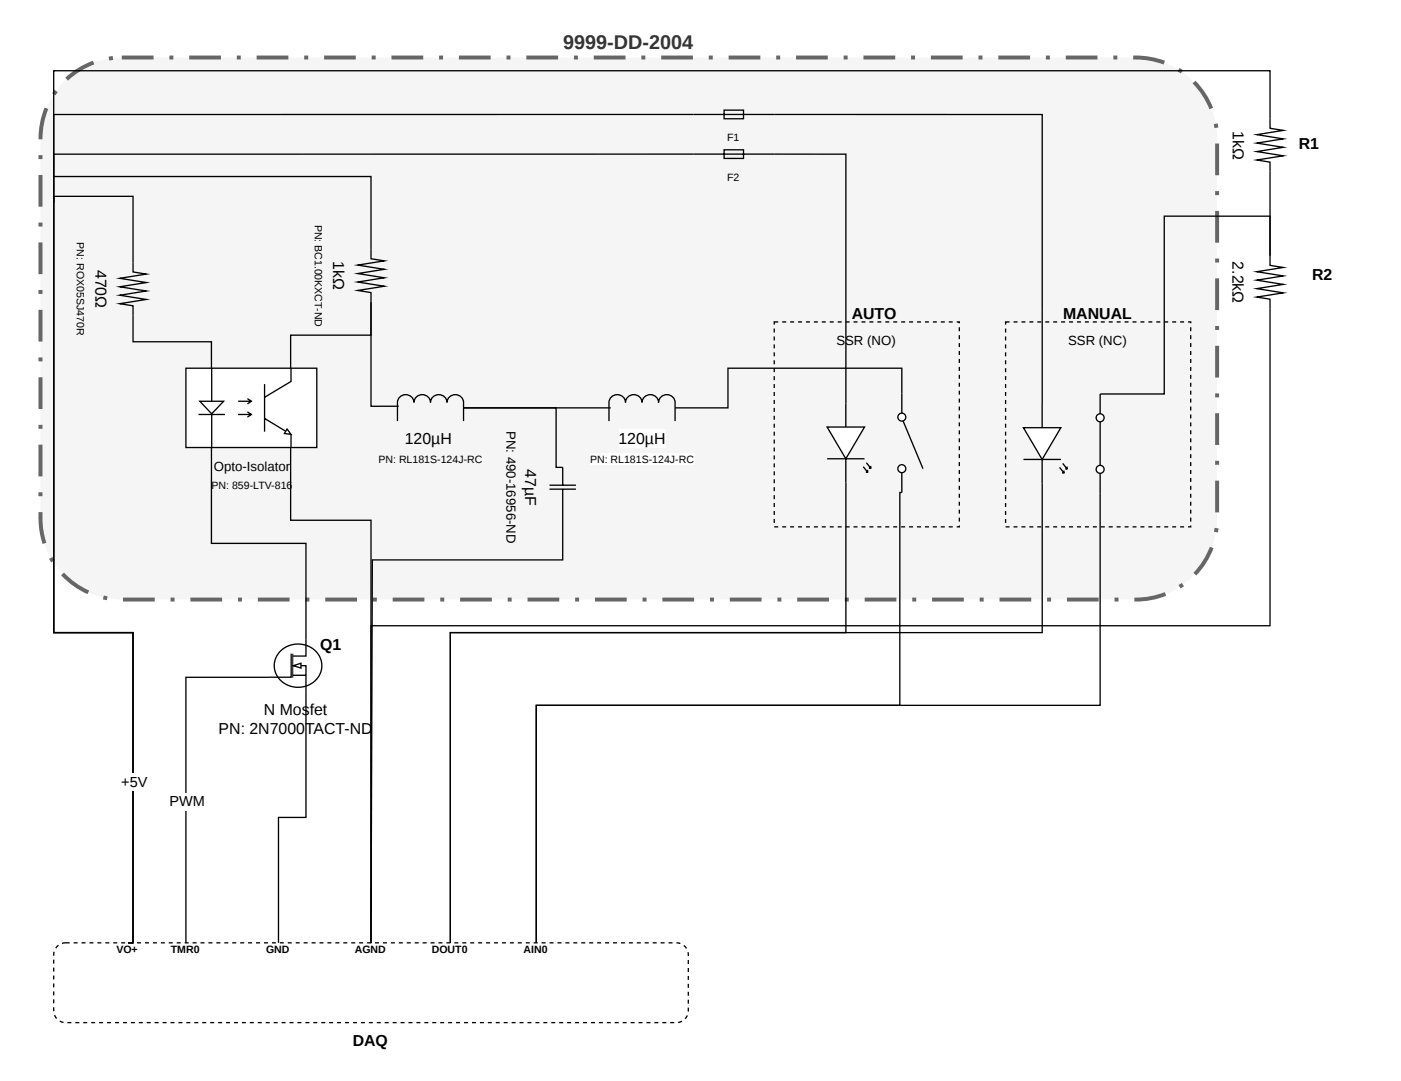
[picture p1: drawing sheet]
<svg xmlns="http://www.w3.org/2000/svg" width="255mm" height="197mm" viewBox="0 0 255 197" stroke-linecap="round" stroke-linejoin="round" font-family="sans-serif">
<path d="M11.7 14.8a14.8 14.8 0 0 1 10.4-4.3h184.4a14.8 14.8 0 0 1 14.8 14.7v69a14.8 14.8 0 0 1-14.8 14.8h-184.4a14.8 14.8 0 0 1-14.7-14.8v-69a14.8 14.8 0 0 1 4.3-10.4z" fill="#f5f5f5"/>
<path d="M30.8 10.1h.7v.7h-.7zM34.4 10.1h5.8v.7h-5.8zM43 10.1h.8v.7h-.8zM46.7 10.1h5.7v.7h-5.7zM55.3 10.1h.7v.7h-.7zM58.9 10.1h5.8v.7h-5.8zM67.6 10.1h.7v.7h-.7zM71.2 10.1h5.7v.7h-5.7zM79.8 10.1h.7v.7h-.7zM83.4 10.1h5.8v.7h-5.8zM92.1 10.1h.7v.7h-.7zM95.7 10.1h5.7v.7h-5.7zM104.3 10.1h.8v.7h-.8zM107.9 10.1h5.8v.7h-5.8zM116.6 10.1h.7v.7h-.7zM120.2 10.1h5.8v.7h-5.8zM128.8 10.1h.8v.7h-.8zM132.5 10.1h5.7v.7h-5.7zM141.1 10.1h.7v.7h-.7zM144.7 10.1h5.8v.7h-5.8zM153.4 10.1h.7v.7h-.7zM157 10.1h5.7v.7h-5.7zM165.6 10.1h.7v.7h-.7zM169.2 10.1h5.8v.7h-5.8zM177.9 10.1h.7v.7h-.7zM181.5 10.1h5.7v.7h-5.7zM190.1 10.1h.8v.7h-.8zM193.7 10.1h5.8v.7h-5.8zM202.4 10.1h.7v.7h-.7zM206 10.1a15.3 15.3 0 0 1 5.8 1l-.3 .6a14.5 14.5 0 0 0-5.5-.9zM214.4 12.4l.7 .4-.5 .6-.5-.4zM216.8 15.2l.5-.5a15 15 0 0 1 3.2 4.9l-.6 .3a14.3 14.3 0 0 0-3.1-4.7zM220.6 22.6l.8-.2 .1 .8-.7 .1zM220.9 26.1h.7v5.8h-.7zM220.9 34.7h.7v.8h-.7zM220.9 38.3h.7v5.8h-.7zM220.9 47h.7v.7h-.7zM220.9 50.6h.7v5.8h-.7zM220.9 59.3h.7v.7h-.7zM220.9 62.9h.7v5.7h-.7zM220.9 71.5h.7v.7h-.7zM220.9 75.1h.7v5.8h-.7zM220.9 83.8h.7v.7h-.7zM220.9 87.4h.7v5.7h-.7zM220.8 96l.7 .1-.1 .7-.7-.1zM219.9 99.4l.7 .2a15 15 0 0 1-3.1 5l-.6-.5a14.3 14.3 0 0 0 3-4.7zM214.2 106.4l.6-.4 .4 .6-.6 .4zM206.2 108.6a14.4 14.4 0 0 0 5.5-1l.3 .7a15.1 15.1 0 0 1-5.8 1.1zM202.6 108.6h.7v.8h-.7zM194 108.6h5.7v.8h-5.7zM190.3 108.6h.8v.8h-.8zM181.7 108.6h5.8v.8h-5.8zM178.1 108.6h.7v.8h-.7zM169.4 108.6h5.8v.8h-5.8zM165.8 108.6h.8v.8h-.8zM157.2 108.6h5.7v.8h-5.7zM153.6 108.6h.7v.8h-.7zM144.9 108.6h5.8v.8h-5.8zM141.3 108.6h.7v.8h-.7zM132.7 108.6h5.7v.8h-5.7zM129.1 108.6h.7v.8h-.7zM120.4 108.6h5.8v.8h-5.8zM116.8 108.6h.7v.8h-.7zM108.2 108.6h5.7v.8h-5.7zM104.5 108.6h.8v.8h-.8zM95.9 108.6h5.8v.8h-5.8zM92.3 108.6h.7v.8h-.7zM83.6 108.6h5.8v.8h-5.8zM80 108.6h.8v.8h-.8zM71.4 108.6h5.8v.8h-5.8zM67.8 108.6h.7v.8h-.7zM59.1 108.6h5.8v.8h-5.8zM55.5 108.6h.7v.8h-.7zM46.9 108.6h5.7v.8h-5.7zM43.3 108.6h.7v.8h-.7zM34.6 108.6h5.8v.8h-5.8zM31 108.6h.7v.8h-.7zM22.4 108.6h5.7v.8h-5.7zM18.9 108.3l.6 .1-.1 .7-.7-.1zM11.1 104.6l.5-.5a14.3 14.3 0 0 0 4.6 3.3l-.3 .6a15 15 0 0 1-4.8-3.4zM8.9 101.6l.7-.4 .3 .7-.6 .3zM7 93.1h.7a15.5 15.5 0 0 0 .7 5.6l-.7 .2a16.2 16.2 0 0 1-.7-5.8zM7 89.5h.7v.7h-.7zM7 80.8h.7v5.8h-.7zM7 77.2h.7v.8h-.7zM7 68.6h.7v5.7h-.7zM7 65h.7v.7h-.7zM7 56.3h.7v5.8h-.7zM7 52.7h.7v.7h-.7zM7 44.1h.7v5.7h-.7zM7 40.5h.7v.7h-.7zM7 31.8h.7v5.8h-.7zM7 28.2h.7v.7h-.7zM8.1 19.6l.7 .2a14.3 14.3 0 0 0-1.1 5.5h-.7a15 15 0 0 1 1.1-5.7zM9.9 16.3l.6 .5-.4 .5-.6-.4zM11.9 14.1a15 15 0 0 1 5-3.1l.2 .7a14.3 14.3 0 0 0-4.7 2.9zM19.7 10.3l.8-.1 .1 .7-.7 .1zM22.1 10.1h5.8v.7h-5.8z" fill="#666"/>
<path d="M38.4 81.4v17.4h17.2v17.4M48.9 123.1h-15.1v48.3M55.6 125.8v22.8h-5v22.8" fill="none" stroke="#000" stroke-width=".24"/>
<path d="M30.8 144.2h6.5v3.1h-6.5z" fill="#fff"/>
<g fill="#000">
<path d="M142.2 58.4h.7v.2h-.7zM143.6 58.4h.7v.2h-.7zM145.1 58.4h.7v.2h-.7zM146.5 58.4h.7v.2h-.7zM148 58.4h.7v.2h-.7zM149.4 58.4h.7v.2h-.7zM150.8 58.4h.8v.2h-.8zM152.3 58.4h.7v.2h-.7zM153.7 58.4h.7v.2h-.7zM155.2 58.4h.7v.2h-.7zM156.6 58.4h.7v.2h-.7zM158 58.4h.8v.2h-.8zM159.5 58.4h.7v.2h-.7zM160.9 58.4h.8v.2h-.8zM162.4 58.4h.7v.2h-.7zM163.8 58.4h.7v.2h-.7zM165.3 58.4h.7v.2h-.7zM166.7 58.4h.7v.2h-.7zM168.1 58.4h.8v.2h-.8zM169.6 58.4h.7v.2h-.7zM171 58.4h.7v.2h-.7zM172.5 58.4h.7v.2h-.7zM173.9 58.4h.6v.4h-.2v-.3h.1v.1h-.5zM174.3 59.5h.2v.7h-.2zM174.3 60.9h.2v.7h-.2zM174.3 62.4h.2v.7h-.2zM174.3 63.8h.2v.7h-.2zM174.3 65.3h.2v.7h-.2zM174.3 66.7h.2v.7h-.2zM174.3 68.1h.2v.8h-.2zM174.3 69.6h.2v.7h-.2zM174.3 71h.2v.7h-.2zM174.3 72.5h.2v.7h-.2zM174.3 73.9h.2v.7h-.2zM174.3 75.3h.2v.8h-.2zM174.3 76.8h.2v.7h-.2zM174.3 78.2h.2v.8h-.2zM174.3 79.7h.2v.7h-.2zM174.3 81.1h.2v.7h-.2zM174.3 82.6h.2v.7h-.2zM174.3 84h.2v.7h-.2zM174.3 85.4h.2v.8h-.2zM174.3 86.9h.2v.7h-.2zM174.3 88.3h.2v.7h-.2zM174.3 89.8h.2v.7h-.2zM174.3 91.2h.2v.7h-.2zM174.3 92.7h.2v.7h-.2zM174.3 94.1h.2v.7h-.2zM173.9 95.7h.5v.1h-.1v-.3h.2v.4h-.6zM172.5 95.7h.7v.2h-.7zM171 95.7h.7v.2h-.7zM169.6 95.7h.7v.2h-.7zM168.1 95.7h.8v.2h-.8zM166.7 95.7h.7v.2h-.7zM165.3 95.7h.7v.2h-.7zM163.8 95.7h.7v.2h-.7zM162.4 95.7h.7v.2h-.7zM160.9 95.7h.8v.2h-.8zM159.5 95.7h.7v.2h-.7zM158 95.7h.8v.2h-.8zM156.6 95.7h.7v.2h-.7zM155.2 95.7h.7v.2h-.7zM153.7 95.7h.7v.2h-.7zM152.3 95.7h.7v.2h-.7zM150.8 95.7h.8v.2h-.8zM149.4 95.7h.7v.2h-.7zM148 95.7h.7v.2h-.7zM146.5 95.7h.7v.2h-.7zM145.1 95.7h.7v.2h-.7zM143.6 95.7h.7v.2h-.7zM142.2 95.7h.7v.2h-.7zM140.7 95.7h.8v.2h-.8zM140.6 94.3h.3v.8h-.3zM140.6 92.9h.3v.7h-.3zM140.6 91.4h.3v.8h-.3zM140.6 90h.3v.7h-.3zM140.6 88.6h.3v.7h-.3zM140.6 87.1h.3v.7h-.3zM140.6 85.7h.3v.7h-.3zM140.6 84.2h.3v.8h-.3zM140.6 82.8h.3v.7h-.3zM140.6 81.4h.3v.7h-.3zM140.6 79.9h.3v.7h-.3zM140.6 78.5h.3v.7h-.3zM140.6 77h.3v.8h-.3zM140.6 75.6h.3v.7h-.3zM140.6 74.1h.3v.8h-.3zM140.6 72.7h.3v.7h-.3zM140.6 71.3h.3v.7h-.3zM140.6 69.8h.3v.7h-.3zM140.6 68.4h.3v.7h-.3zM140.6 66.9h.3v.8h-.3zM140.6 65.5h.3v.7h-.3zM140.6 64.1h.3v.7h-.3zM140.6 62.6h.3v.7h-.3zM140.6 61.2h.3v.7h-.3zM140.6 59.7h.3v.7h-.3zM140.6 58.4h.9v.2h-.8v-.1h.2v.5h-.3z"/>
<path d="M184.2 58.4h.8v.2h-.8zM185.7 58.4h.7v.2h-.7zM187.1 58.4h.7v.2h-.7zM188.6 58.4h.7v.2h-.7zM190 58.4h.7v.2h-.7zM191.5 58.4h.7v.2h-.7zM192.9 58.4h.7v.2h-.7zM194.3 58.4h.8v.2h-.8zM195.8 58.4h.7v.2h-.7zM197.2 58.4h.7v.2h-.7zM198.7 58.4h.7v.2h-.7zM200.1 58.4h.7v.2h-.7zM201.5 58.4h.8v.2h-.8zM203 58.4h.7v.2h-.7zM204.4 58.4h.8v.2h-.8zM205.9 58.4h.7v.2h-.7zM207.3 58.4h.7v.2h-.7zM208.8 58.4h.7v.2h-.7zM210.2 58.4h.7v.2h-.7zM211.6 58.4h.8v.2h-.8zM213.1 58.4h.7v.2h-.7zM214.5 58.4h.7v.2h-.7zM216 58.4h.6v.4h-.3v-.3h.1v.1h-.4zM216.3 59.5h.3v.7h-.3zM216.3 60.9h.3v.7h-.3zM216.3 62.4h.3v.7h-.3zM216.3 63.8h.3v.7h-.3zM216.3 65.3h.3v.7h-.3zM216.3 66.7h.3v.7h-.3zM216.3 68.1h.3v.8h-.3zM216.3 69.6h.3v.7h-.3zM216.3 71h.3v.7h-.3zM216.3 72.5h.3v.7h-.3zM216.3 73.9h.3v.7h-.3zM216.3 75.3h.3v.8h-.3zM216.3 76.8h.3v.7h-.3zM216.3 78.2h.3v.8h-.3zM216.3 79.7h.3v.7h-.3zM216.3 81.1h.3v.7h-.3zM216.3 82.6h.3v.7h-.3zM216.3 84h.3v.7h-.3zM216.3 85.4h.3v.8h-.3zM216.3 86.9h.3v.7h-.3zM216.3 88.3h.3v.7h-.3zM216.3 89.8h.3v.7h-.3zM216.3 91.2h.3v.7h-.3zM216.3 92.7h.3v.7h-.3zM216.3 94.1h.3v.7h-.3zM216 95.7h.4v.1h-.1v-.3h.3v.4h-.6zM214.5 95.7h.7v.2h-.7zM213.1 95.7h.7v.2h-.7zM211.6 95.7h.8v.2h-.8zM210.2 95.7h.7v.2h-.7zM208.8 95.7h.7v.2h-.7zM207.3 95.7h.7v.2h-.7zM205.9 95.7h.7v.2h-.7zM204.4 95.7h.8v.2h-.8zM203 95.7h.7v.2h-.7zM201.5 95.7h.8v.2h-.8zM200.1 95.7h.7v.2h-.7zM198.7 95.7h.7v.2h-.7zM197.2 95.7h.7v.2h-.7zM195.8 95.7h.7v.2h-.7zM194.3 95.7h.8v.2h-.8zM192.9 95.7h.7v.2h-.7zM191.5 95.7h.7v.2h-.7zM190 95.7h.7v.2h-.7zM188.6 95.7h.7v.2h-.7zM187.1 95.7h.7v.2h-.7zM185.7 95.7h.7v.2h-.7zM184.2 95.7h.8v.2h-.8zM182.8 95.7h.7v.2h-.7zM182.7 94.3h.2v.8h-.2zM182.7 92.9h.2v.7h-.2zM182.7 91.4h.2v.8h-.2zM182.7 90h.2v.7h-.2zM182.7 88.6h.2v.7h-.2zM182.7 87.1h.2v.7h-.2zM182.7 85.7h.2v.7h-.2zM182.7 84.2h.2v.8h-.2zM182.7 82.8h.2v.7h-.2zM182.7 81.4h.2v.7h-.2zM182.7 79.9h.2v.7h-.2zM182.7 78.5h.2v.7h-.2zM182.7 77h.2v.8h-.2zM182.7 75.6h.2v.7h-.2zM182.7 74.1h.2v.8h-.2zM182.7 72.7h.2v.7h-.2zM182.7 71.3h.2v.7h-.2zM182.7 69.8h.2v.7h-.2zM182.7 68.4h.2v.7h-.2zM182.7 66.9h.2v.8h-.2zM182.7 65.5h.2v.7h-.2zM182.7 64.1h.2v.7h-.2zM182.7 62.6h.2v.7h-.2zM182.7 61.2h.2v.7h-.2zM182.7 59.7h.2v.7h-.2zM182.7 58.4h.8v.2h-.7v-.1h.1v.5h-.2z"/>
</g>
<path d="M9.8 32.1h57.6v14.9l2.4 .4-4.8 .8 4.8 .8-4.8 .7 4.8 .8-4.8 .8 4.8 .7-4.8 .8 2.4 .4v1.7M99.9 88.9h4.8M99.9 88.2h4.8M102.3 85v3.2M102.3 88.9v3.3" fill="none" stroke="#000" stroke-width=".24"/>
<path d="M33.8 66.9h23.8v14.5h-23.8z" fill="#fff"/>
<path d="M33.8 66.9h23.8v14.5h-23.8zM36.1 75.3h4.8M38.5 66.9v14.5M43.3 72.9h2.4M43.3 75.3h2.4M45 74.9l.7 .4-.7 .5M45 72.5l.7 .4-.7 .5M48.1 69.8v8.7M48.1 76.1l3.8 2.3M52.9 66.9v2.4l-4.8 2.9M52.9 79v2.4" fill="none" stroke="#000" stroke-width=".24"/>
<path d="M36.3 72.9l2.2 2.3 2.1-2.3zM52.2 78l.7 1-1.2-.2z" fill="#fff"/>
<path d="M67.4 54.9v6h-14.6v6M36.3 72.9h4.3l-2.1 2.3zM38.4 66.9v-4.8h-14.2v-6.5l-2.4-.4 4.8-.8-4.8-.7 4.8-.8-4.8-.8 4.8-.7-4.8-.8 4.8-.8-2.4-.4v-13.7h-14.4v79.3h14.4v56.4h-.9M52.2 78l.7 1-1.2-.2zM72.2 76.5v-3.3a1.5 1.5 0 0 1 1.6-1.5 1.5 1.5 0 0 1 1.5 1.5 1.5 1.5 0 0 1 1.5-1.5 1.5 1.5 0 0 1 1.5 1.5 1.5 1.5 0 0 1 1.5-1.5 1.5 1.5 0 0 1 1.5 1.5 1.5 1.5 0 0 1 1.5-1.5 1.5 1.5 0 0 1 1.5 1.5v3.3M110.7 76.5v-3.3a1.5 1.5 0 0 1 1.5-1.5 1.5 1.5 0 0 1 1.5 1.5 1.5 1.5 0 0 1 1.5-1.5 1.5 1.5 0 0 1 1.5 1.5 1.5 1.5 0 0 1 1.5-1.5 1.5 1.5 0 0 1 1.5 1.5 1.5 1.5 0 0 1 1.5-1.5 1.5 1.5 0 0 1 1.5 1.5v3.3M163.9 71.5v-4.6h-31.6v7.2h-9.6" fill="none" stroke="#000" stroke-width=".24"/>
<g fill="#fff">
<path d="M112.5 78.1h8.4v3.4h-8.4z"/>
<path d="M107.2 82.4h19v2.2h-19z"/>
</g>
<path d="M126 20.8h-116.2v94.2h14.4v56.4h-.9h.9v-56.4h-14.4v-87h130.9M131.6 27.2h3.6v1.6h-3.6zM67.4 54.9v19l5.1-.1M111 74.1h-26.7h16.8v10.9h1.2M102.3 92.2v9.6h-34.6l-.3 69.7M163.9 89.5h-.3v38.7h-66.1v43.2" fill="none" stroke="#000" stroke-width=".24"/>
<path d="M22.1 140.6h4.6v3.1h-4.6z" fill="#fff"/>
<path d="M126 20.8h63.5v52.6M131.6 20h3.6v1.6h-3.6zM140.7 28h13.1v45.3" fill="none" stroke="#000" stroke-width=".24"/>
<path d="M150.4 77.6h6.8l-3.4 5.8z" fill="#fff"/>
<path d="M150.4 77.6h6.8l-3.4 5.8zM153.8 73.3v4.3M163.9 71.5v3.6M164.2 76.5l3.6 8.7M150.4 83.4h6.8M153.8 83.4v4.3M156.9 84.8l.8 1.1M157.5 84.1l.8 1M157.7 85.4v.5h-.3M158.3 84.7v.4h-.4M163.9 85.9v3.6" fill="none" stroke="#000" stroke-width=".24"/>
<circle cx="163.9" cy="85.2" r=".72" fill="#fff"/>
<circle cx="163.9" cy="85.2" r=".72" fill="none" stroke="#000" stroke-width=".24"/>
<circle cx="163.9" cy="75.8" r=".72" fill="#fff"/>
<circle cx="163.9" cy="75.8" r=".72" fill="none" stroke="#000" stroke-width=".24"/>
<path d="M186 77.8h6.8l-3.4 5.7z" fill="#fff"/>
<path d="M186 77.8h6.8l-3.4 5.7zM189.4 73.4v4.4M200 71.6v18M186 83.5h6.8M189.4 83.5v4.3M192.6 85l.8 1M193.2 84.2l.8 1M193.4 85.5v.5h-.3M194 84.8v.4h-.4" fill="none" stroke="#000" stroke-width=".24"/>
<circle cx="200" cy="85.3" r=".72" fill="#fff"/>
<circle cx="200" cy="85.3" r=".72" fill="none" stroke="#000" stroke-width=".24"/>
<circle cx="200" cy="75.9" r=".72" fill="#fff"/>
<g fill="none" stroke="#000" stroke-width=".24">
<path d="M9.8 36.9v-24h221.1v10.4l2.4 .4-4.8 .8 4.8 .7-4.8 .8 4.8 .8-4.8 .8 4.8 .7-4.8 .8 2.4 .4v18.7l2.4 .4-4.8 .8 4.8 .8-4.8 .7 4.8 .8-4.8 .8 4.8 .7-4.8 .8 2.4 .4v59.4h-163.5v57.6v-76.8h-14.6v-13.2M153.8 87.7v27.3h-71.9v56.4v-56.4h107.6v-27.2M200 89.6v38.6h-102.5v43.2"/>
<circle cx="200" cy="75.9" r=".72"/>
</g>
<path d="M13.4 171.3h.7v.2h-.7zM14.8 171.3h.7v.2h-.7zM16.3 171.3h.7v.2h-.7zM17.7 171.3h.7v.2h-.7zM19.1 171.3h.8v.2h-.8zM20.6 171.3h.7v.2h-.7zM22 171.3h.8v.2h-.8zM23.5 171.3h.7v.2h-.7zM24.9 171.3h.7v.2h-.7zM26.4 171.3h.7v.2h-.7zM27.8 171.3h.7v.2h-.7zM29.2 171.3h.8v.2h-.8zM30.7 171.3h.7v.2h-.7zM32.1 171.3h.7v.2h-.7zM33.6 171.3h.7v.2h-.7zM35 171.3h.7v.2h-.7zM36.5 171.3h.7v.2h-.7zM37.9 171.3h.7v.2h-.7zM39.3 171.3h.8v.2h-.8zM40.8 171.3h.7v.2h-.7zM42.2 171.3h.7v.2h-.7zM43.7 171.3h.7v.2h-.7zM45.1 171.3h.7v.2h-.7zM46.5 171.3h.8v.2h-.8zM48 171.3h.7v.2h-.7zM49.4 171.3h.8v.2h-.8zM50.9 171.3h.7v.2h-.7zM52.3 171.3h.7v.2h-.7zM53.8 171.3h.7v.2h-.7zM55.2 171.3h.7v.2h-.7zM56.6 171.3h.8v.2h-.8zM58.1 171.3h.7v.2h-.7zM59.5 171.3h.7v.2h-.7zM61 171.3h.7v.2h-.7zM62.4 171.3h.7v.2h-.7zM63.9 171.3h.7v.2h-.7zM65.3 171.3h.7v.2h-.7zM66.7 171.3h.8v.2h-.8zM68.2 171.3h.7v.2h-.7zM69.6 171.3h.7v.2h-.7zM71.1 171.3h.7v.2h-.7zM72.5 171.3h.7v.2h-.7zM73.9 171.3h.8v.2h-.8zM75.4 171.3h.7v.2h-.7zM76.8 171.3h.7v.2h-.7zM78.3 171.3h.7v.2h-.7zM79.7 171.3h.7v.2h-.7zM81.2 171.3h.7v.2h-.7zM82.6 171.3h.7v.2h-.7zM84 171.3h.8v.2h-.8zM85.5 171.3h.7v.2h-.7zM86.9 171.3h.7v.2h-.7zM88.4 171.3h.7v.2h-.7zM89.8 171.3h.7v.2h-.7zM91.2 171.3h.8v.2h-.8zM92.7 171.3h.7v.2h-.7zM94.1 171.3h.8v.2h-.8zM95.6 171.3h.7v.2h-.7zM97 171.3h.7v.2h-.7zM98.5 171.3h.7v.2h-.7zM99.9 171.3h.7v.2h-.7zM101.3 171.3h.8v.2h-.8zM102.8 171.3h.7v.2h-.7zM104.2 171.3h.7v.2h-.7zM105.7 171.3h.7v.2h-.7zM107.1 171.3h.7v.2h-.7zM108.6 171.3h.7v.2h-.7zM110 171.3h.7v.2h-.7zM111.4 171.3h.8v.2h-.8zM112.9 171.3h.7v.2h-.7zM114.3 171.3h.7v.2h-.7zM115.8 171.3h.7v.2h-.7zM117.2 171.3h.7v.2h-.7zM118.6 171.3h.8v.2h-.8zM120.1 171.3h.7v.2h-.7zM121.5 171.3h.8v.2h-.8zM123 171.3l.7 .1-.1 .2-.6-.1zM124.4 171.8l.5 .6-.2 .1-.5-.5zM125 173.1h.2v.7h-.2zM125 174.5h.2v.7h-.2zM125 176h.2v.7h-.2zM125 177.4h.2v.7h-.2zM125 178.8h.2v.8h-.2zM125 180.3h.2v.7h-.2zM125 181.7h.2v.8h-.2zM125 183.2h.2v.7h-.2zM124.8 184.5l.2 .1-.4 .7-.1-.2zM123.3 185.8l.6-.3 .1 .3-.7 .2zM121.8 185.8h.8v.2h-.8zM120.4 185.8h.7v.2h-.7zM119 185.8h.7v.2h-.7zM117.5 185.8h.7v.2h-.7zM116.1 185.8h.7v.2h-.7zM114.6 185.8h.8v.2h-.8zM113.2 185.8h.7v.2h-.7zM111.7 185.8h.8v.2h-.8zM110.3 185.8h.7v.2h-.7zM108.9 185.8h.7v.2h-.7zM107.4 185.8h.7v.2h-.7zM106 185.8h.7v.2h-.7zM104.5 185.8h.8v.2h-.8zM103.1 185.8h.7v.2h-.7zM101.7 185.8h.7v.2h-.7zM100.2 185.8h.7v.2h-.7zM98.8 185.8h.7v.2h-.7zM97.3 185.8h.8v.2h-.8zM95.9 185.8h.7v.2h-.7zM94.4 185.8h.8v.2h-.8zM93 185.8h.7v.2h-.7zM91.6 185.8h.7v.2h-.7zM90.1 185.8h.7v.2h-.7zM88.7 185.8h.7v.2h-.7zM87.2 185.8h.8v.2h-.8zM85.8 185.8h.7v.2h-.7zM84.4 185.8h.7v.2h-.7zM82.9 185.8h.7v.2h-.7zM81.5 185.8h.7v.2h-.7zM80 185.8h.7v.2h-.7zM78.6 185.8h.7v.2h-.7zM77.1 185.8h.8v.2h-.8zM75.7 185.8h.7v.2h-.7zM74.3 185.8h.7v.2h-.7zM72.8 185.8h.7v.2h-.7zM71.4 185.8h.7v.2h-.7zM69.9 185.8h.8v.2h-.8zM68.5 185.8h.7v.2h-.7zM67 185.8h.8v.2h-.8zM65.6 185.8h.7v.2h-.7zM64.2 185.8h.7v.2h-.7zM62.7 185.8h.7v.2h-.7zM61.3 185.8h.7v.2h-.7zM59.8 185.8h.8v.2h-.8zM58.4 185.8h.7v.2h-.7zM57 185.8h.7v.2h-.7zM55.5 185.8h.7v.2h-.7zM54.1 185.8h.7v.2h-.7zM52.6 185.8h.7v.2h-.7zM51.2 185.8h.7v.2h-.7zM49.7 185.8h.8v.2h-.8zM48.3 185.8h.7v.2h-.7zM46.9 185.8h.7v.2h-.7zM45.4 185.8h.7v.2h-.7zM44 185.8h.7v.2h-.7zM42.5 185.8h.8v.2h-.8zM41.1 185.8h.7v.2h-.7zM39.7 185.8h.7v.2h-.7zM38.2 185.8h.7v.2h-.7zM36.8 185.8h.7v.2h-.7zM35.3 185.8h.7v.2h-.7zM33.9 185.8h.7v.2h-.7zM32.4 185.8h.8v.2h-.8zM31 185.8h.7v.2h-.7zM29.6 185.8h.7v.2h-.7zM28.1 185.8h.7v.2h-.7zM26.7 185.8h.7v.2h-.7zM25.2 185.8h.8v.2h-.8zM23.8 185.8h.7v.2h-.7zM22.3 185.8h.8v.2h-.8zM20.9 185.8h.7v.2h-.7zM19.5 185.8h.7v.2h-.7zM18 185.8h.7v.2h-.7zM16.6 185.8h.7v.2h-.7zM15.1 185.8h.8v.2h-.8zM13.7 185.8h.7v.2h-.7zM12.3 185.8h.7v.2h-.7zM10.9 185.5l.7 .2-.1 .3-.7-.3zM9.8 184.6l.2-.1 .4 .6-.2 .1zM9.6 183.1h.3v.7h-.3zM9.6 181.7h.3v.7h-.3zM9.6 180.2h.3v.7h-.3zM9.6 178.8h.3v.7h-.3zM9.6 177.3h.3v.8h-.3zM9.6 175.9h.3v.7h-.3zM9.6 174.5h.3v.7h-.3zM9.7 173l.2 .1v.6h-.3zM10.4 171.9l.2-.2 .1 .2-.5 .5-.2-.1zM11.2 171.4l1.5-.1v.2l-1.4 .1z" fill="#000"/>
<path d="M50.9 118.4a4.4 4.4 0 0 1 4.5-1.2 4.4 4.4 0 0 1 3.1 3.6 4.3 4.3 0 0 1-7 3.3 3.7 3.7 0 0 1-.6-5.7z" fill="#fff"/>
<path d="M50.9 118.4a4.4 4.4 0 0 1 4.5-1.2 4.4 4.4 0 0 1 3.1 3.6 4.3 4.3 0 0 1-7 3.3 3.7 3.7 0 0 1-.6-5.7zM52.9 118.8v4.3h-4M55.6 116.2v3.1h-2.4M53.2 121h2.4v4.8M53.2 122.8h2.4" fill="none" stroke="#000" stroke-width=".24"/>
<path d="M53.3 121l1.4-.4v.8z" fill="#fff"/>
<path d="M230.9 46.5v-7.2h-19.3v32.3h-11.6M53.3 121l1.4-.4v.8z" fill="none" stroke="#000" stroke-width=".24"/>
<path d="M53.2 118.8v4.4" fill="none" stroke="#000" stroke-width=".18"/>
<text font-size="3.6" fill="#333" x="102.4" y="8.9">9999-DD-2004</text>
<g font-size="2.9">
<text x="224.1" y="23.8" transform="rotate(90 224.1 23.8)">1kΩ</text>
<text x="236.1" y="27.2">R1</text>
<text x="60.6" y="47.5" transform="rotate(90 60.6 47.5)">1kΩ</text>
<text x="224" y="47.5" transform="rotate(90 224 47.5)">2.2kΩ</text>
<text x="17.3" y="49" transform="rotate(90 17.3 49)">470Ω</text>
<text x="238.5" y="51">R2</text>
<text x="154.8" y="57.9">AUTO</text>
<text x="193.3" y="57.9">MANUAL</text>
<text x="73.6" y="80.8">120µH</text>
<text x="112.4" y="80.8">120µH</text>
<text x="95.4" y="85.2" transform="rotate(90 95.4 85.2)">47µF</text>
<text x="58.2" y="118.2">Q1</text>
<text x="48" y="130">N Mosfet</text>
<text x="39.7" y="133.4">PN: 2N7000TACT-ND</text>
<text x="64.1" y="190.1">DAQ</text>
</g>
<g font-size="2.6">
<text x="22" y="143">+5V</text>
<text x="30.8" y="146.6">PWM</text>
</g>
<g font-size="2.4">
<text x="152" y="62.7">SSR (NO)</text>
<text x="194.2" y="62.7">SSR (NC)</text>
<text x="92.1" y="78.3" transform="rotate(90 92.1 78.3)">PN: 490-16956-ND</text>
<text x="38.9" y="85.6">Opto-Isolator</text>
</g>
<g font-size="1.9">
<text x="132.2" y="25.7">F1</text>
<text x="132.2" y="32.9">F2</text>
<text x="57.2" y="40.8" transform="rotate(90 57.2 40.8)">PN: BC1.00KXCT-ND</text>
<text x="14" y="44.1" transform="rotate(90 14 44.1)">PN: ROX05SJ470R</text>
<text x="38.5" y="88.9">PN: 859-LTV-816</text>
<text x="68.8" y="84.1">PN: RL181S-124J-RC</text>
<text x="107.3" y="84.1">PN: RL181S-124J-RC</text>
<text x="21.1" y="173.3">VO+</text>
<text x="31.1" y="173.3">TMR0</text>
<text x="48.4" y="173.3">GND</text>
<text x="64.5" y="173.3">AGND</text>
<text x="78.5" y="173.3">DOUT0</text>
<text x="95.2" y="173.3">AIN0</text>
</g>
</svg>
